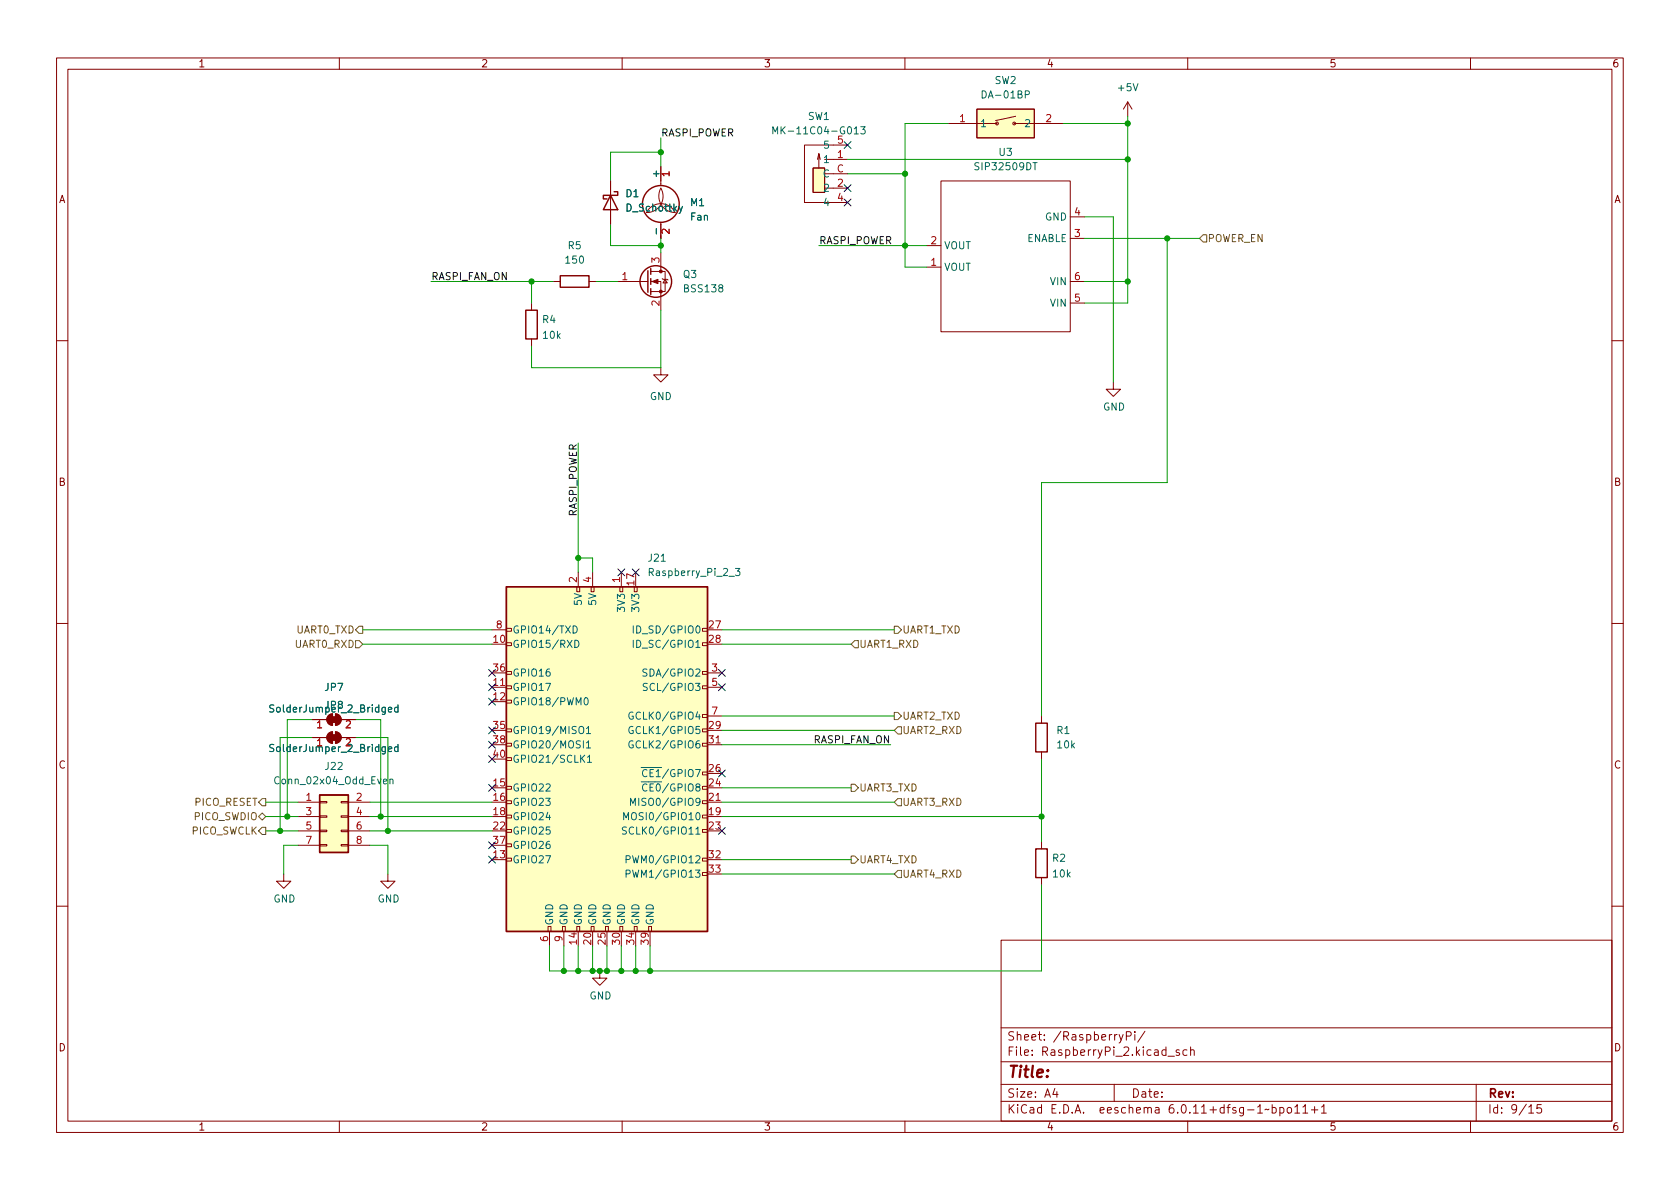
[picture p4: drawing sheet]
<svg xmlns="http://www.w3.org/2000/svg" width="297mm" height="210mm" viewBox="0 0 297 210" stroke-linecap="round" stroke-linejoin="round" font-family="sans-serif">
<g fill="none" stroke="#840000" stroke-width=".18">
<path d="M10 10.2h277v190.1h-277zM12 12.2h273v186.1h-273zM60 10.2v2M110 10.2v2M160 10.2v2M172.7 19.3h10.2v5.1h-10.2zM199.4 18l-.8 1.3M199.4 18v2.6M199.4 18l.8 1.3M210 10.2v2M260 10.2v2M107.9 32v7.6"/>
<path d="M116.8 29.5v3.3M116.8 39.3v2.9M116.8 33.3a2.87 2.87 0 0 1-2.5 4.3 2.84 2.84 0 0 1 2.5-1.6 2.84 2.84 0 0 1 2.6 1.6 2.92 2.92 0 0 1-2.6-4.3zM143.8 29.7h2v4.3h-2zM144.8 27.2l-.3 1M145 28.2l-.2-1v2.5M145.8 28.2h4.1M145.8 30.7h4.1M145.8 33.3h4.1M149.9 25.6h-7.7v10.2h7.7M166.4 32h22.8v26.7h-22.8zM167.6 21.8h8.7"/>
<path d="M179.3 21.8h8.7M179.6 20.6l-3.6 .7M189.2 38.3h2.6M94 53.6v1.3M94 59.9v1.3M97.8 49.8h1.3M104.1 49.8h1.3M109.2 49.8h5.4M115.1 49.8h1.7v5.1M115.1 48h2.5v3.6h-2.5M116.8 44.7v3.3M117.1 49.3l.1 .1h.8l.1 .1"/>
<path d="M117.6 49.4l.4 .6h-.8zM163.8 47.2h2.6M163.8 43.4h2.6M189.2 42.2h2.6M189.2 53.6h2.6M189.2 49.8h2.6M10 60.2h2M116.8 65v1.3h1.3l-1.3 1.3-1.2-1.3h1.2M196.8 67.6v1.2h1.3l-1.3 1.3-1.2-1.3h1.2M285 60.2h2M10 110.2h2M87 113.9h2.5"/>
<path d="M87 111.4h2.5M87 119h2.5M89.5 118.7h.9v.5h-.9zM89.5 113.7h.9v.5h-.9zM89.5 111.1h.9v.5h-.9zM102 103.8h.5v.8h-.5zM102.2 101.2v2.6M104.5 103.8h.5v.8h-.5zM104.8 101.2v2.6M109.6 103.8h.5v.8h-.5zM109.9 101.2v2.6M112.1 103.8h.5v.8h-.5z"/>
<path d="M112.4 101.2v2.6M124.2 118.7h.9v.5h-.9zM124.2 113.7h.9v.5h-.9zM124.2 111.1h.9v.5h-.9zM125.1 113.9h2.5M125.1 111.4h2.5M125.1 119h2.5M285 110.2h2M55.2 130.4h2.6M58.1 126.5l.7-.3v2.1a1.02 1.02 0 0 1-.9-.7 1.02 1.02 0 0 1 .2-1.1zM58.1 129.7l.7-.3v2a1.02 1.02 0 0 1-.9-.6 1.02 1.02 0 0 1 .2-1.1zM59.3 126.2a1.02 1.02 0 0 1 1 1 1.02 1.02 0 0 1-1 1.1z"/>
<path d="M59.3 129.4a1.02 1.02 0 0 1 1 1 1.02 1.02 0 0 1-1 1zM60.3 130.4h2.6M87 121.5h2.5M87 124.1h2.5M87 139.3h2.5M87 129.2h2.5M87 131.7h2.5M87 134.2h2.5M89.5 139.1h.9v.5h-.9zM89.5 134h.9v.5h-.9zM89.5 131.4h.9v.5h-.9zM89.5 128.9h.9v.5h-.9z"/>
<path d="M89.5 123.8h.9v.5h-.9zM89.5 121.3h.9v.5h-.9zM124.2 131.4h.9v.5h-.9zM124.2 128.9h.9v.5h-.9zM124.2 126.4h.9v.5h-.9zM124.2 121.3h.9v.5h-.9zM125.1 121.5h2.5M125.1 139.3h2.5M125.1 136.8h2.5M125.1 129.2h2.5M125.1 131.7h2.5M125.1 126.6h2.5"/>
<path d="M184.1 126.6v1.3M184.1 133v1.2M50.2 154.6v1.2h1.2l-1.2 1.3-1.3-1.3h1.3M52.7 141.9h3.8M52.7 144.4h3.8M52.7 146.9h3.8M52.7 149.5h3.8M56.5 149.3h1.3v.3h-1.3zM56.5 146.8h1.3v.3h-1.3zM56.5 144.3h1.3v.2h-1.3zM56.5 141.7h1.3v.3h-1.3zM60.3 149.3h1.3v.3h-1.3z"/>
<path d="M60.3 146.8h1.3v.3h-1.3zM60.3 144.3h1.3v.2h-1.3zM60.3 141.7h1.3v.3h-1.3zM61.6 141.9h3.8M61.6 144.4h3.8M61.6 146.9h3.8M61.6 149.5h3.8M68.6 154.6v1.2h1.2l-1.2 1.3-1.3-1.3h1.3M87 141.9h2.5M87 144.4h2.5M87 146.9h2.5M87 149.5h2.5"/>
<path d="M87 152h2.5M89.5 151.8h.9v.5h-.9zM89.5 149.2h.9v.5h-.9zM89.5 146.7h.9v.5h-.9zM89.5 144.1h.9v.5h-.9zM89.5 141.6h.9v.5h-.9zM124.2 154.3h.9v.5h-.9zM124.2 151.8h.9v.5h-.9zM124.2 146.7h.9v.5h-.9zM124.2 144.1h.9v.5h-.9zM124.2 141.6h.9v.5h-.9zM125.1 141.9h2.5"/>
<path d="M125.1 144.4h2.5M125.1 146.9h2.5M125.1 152h2.5M125.1 154.6h2.5M184.1 148.8v1.3M184.1 155.2v1.3M10 160.2h2M96.9 163.8h.5v.9h-.5zM97.2 164.7v2.6M99.4 163.8h.5v.9h-.5zM99.7 164.7v2.6M102 163.8h.5v.9h-.5z"/>
<path d="M102.2 164.7v2.6M104.5 163.8h.5v.9h-.5zM104.8 164.7v2.6M106 171.7v1.3h1.3l-1.3 1.2-1.2-1.2h1.2M107.1 163.8h.5v.9h-.5zM107.3 164.7v2.6M109.6 163.8h.5v.9h-.5zM109.9 164.7v2.6M112.1 163.8h.5v.9h-.5zM112.4 164.7v2.6M114.7 163.8h.5v.9h-.5zM114.9 164.7v2.6"/>
<path d="M177 166.3h108v32h-108zM285 160.2h2M60 198.3v2M110 198.3v2M160 198.3v2M177 194.8h108M177 191.8h108M177 187.8h108M177 181.8h108M182.5 186.5v.1M182.5 185.7v.1M184.6 183.8v.1"/>
<path d="M184.6 183v.1M197 191.8v3M199.1 183.2l.8-.1 .1-.2-.1-.3-.2-.2h-.6v1.5M200.6 182.4v.2M200.6 182.9v1M202.4 182.4l-1.3 1.9M204.3 195.9h.6v.9M204.9 196.2l-.5 .1a.29 .29 0 0 0-.2 .2 .29 .29 0 0 0 .2 .3h.5M209.9 185.7l-.5-.1-.3 .3v.4l.2 .3h.6M210 198.3v2M210.5 185.8l.2-.2 .4 .1v.9M210.5 185.1v1.5"/>
<path d="M228.9 196.8h.9M230.4 195.8l.4-.5v1.5M230.4 196.8h.8M231.9 196.3h1.1M232.4 195.7v1.1M233.6 195.8l.5-.5v1.5M233.6 196.8h.9M260 198.3v2M261 191.8v6.5M272.5 195.3h-.7l-.1 .7 .2-.1 .5 .1 .2 .2-.1 .5-.2 .1-.6-.1"/>
<circle cx="176.3" cy="21.8" r=".25"/>
<circle cx="179.3" cy="21.8" r=".25"/>
</g>
<g fill="#840000" stroke="#840000" stroke-width=".18">
<path d="M58.5 126.7h1.1v1.1h-1.1z"/>
<path d="M58.1 126.5l.7-.3v2.1a1.02 1.02 0 0 1-.9-.7 1.02 1.02 0 0 1 .2-1.1z"/>
<path d="M59.3 126.2a1.02 1.02 0 0 1 1 1 1.02 1.02 0 0 1-1 1.1z"/>
<path d="M115.3 49.8l1-.4v.8z"/>
<path d="M58.5 129.9h1.1v1h-1.1z"/>
<path d="M58.1 129.7l.7-.3v2a1.02 1.02 0 0 1-.9-.6 1.02 1.02 0 0 1 .2-1.1z"/>
<path d="M59.3 129.4a1.02 1.02 0 0 1 1 1 1.02 1.02 0 0 1-1 1z"/>
<circle cx="116.8" cy="51.6" r=".25"/>
<circle cx="116.8" cy="48" r=".25"/>
</g>
<path d="M118.3 30.7h-1.3l.4 .4M118.3 40.5v.8l-.9-.8-.4 .3 .2 .5M56.2 127.8l.3-.4v1.3M56.2 131l.3-.4v1.3M61.2 127.6l.5-.2 .3 .4-.8 .9h.8M61.2 130.7l.5-.1 .3 .4-.8 .9h.8M88.5 121.2h.7M126.6 131.4h.7M126.6 141.5h.7" fill="none" stroke="#a90000" stroke-width=".18"/>
<g fill="none" stroke="#006464" stroke-width=".18">
<path d="M181.3 16.7h.6l.1-.2-.1-.3-.6-.1v1.2M200.4 14.8l.4 1.3 .4-1.3M120.1 36.5l.3 .8M120.7 36.5l-.5 1.1-.1 .2M150 22.5l.1-.1a.68 .68 0 0 1 .5 .6 .68 .68 0 0 1-.5 .7l-.1-.1-.2-.4zM151 22.8l.4-.4v1.3M151 23.7h.8M152.2 22.4h.8l-.4 .5 .3 .1v.6l-.2 .1-.5-.1M182.6 28.8h.8M183 28.8v1.2M116 40.4v1M127.3 50.9l-.2-.2v-.2l.2-.1h.4l.1 .2-.1 .2-.5 .2-.1 .1v.4l.2 .1h.3l.2-.2v-.3l-.2-.2"/>
<path d="M116.9 99.2h.7M101.3 110.7a.64 .64 0 0 1 .8 .6 .64 .64 0 0 1-.8 .6zM101.6 113.2a.64 .64 0 0 1 .8 .7 .64 .64 0 0 1-.8 .6zM123 113.6l.4-.4v1.3M123 118.4l.5-.1 .3 .4-.8 .9h.8M123 114.5h.8M123.2 110.8l.1-.1a.68 .68 0 0 1 .5 .6 .68 .68 0 0 1-.5 .6l-.1-.1-.2-.3zM128.9 101.9h1M130 100.5h.8l-.4 .5 .4 .1v.6l-.2 .1-.6-.1M67.8 138.2l.6-.1-.1-.3h-.3l-.2 .2 .1 .6h.4M68.1 125.1v1l-.2 .2h-.3M68.1 125.1h-.3l-.3 .2 .1 .6h.5"/>
<path d="M68.1 132.1v1l-.2 .2h-.3M68.1 132.1h-.3l-.3 .2 .1 .5h.5M68.7 125.5l.6-.1-.1-.3h-.3l-.2 .2v.6h.5M68.7 132.5l.6-.1-.1-.3h-.3l-.2 .1v.6h.5M68.9 137.9l.2-.1h.3l.1 .8M68.9 137.8v.8M70.4 125.1h-.4l-.2 .2 .1 .6h.5M70.4 132.1h-.4l-.2 .2 .1 .5h.5M70.4 124.6v1.3M70.4 131.6v1.3M102.8 134.1l.6 .7M103.4 133.5l-.7 .8"/>
<path d="M103.4 123.4h.2a.68 .68 0 0 1 .4 .6 .68 .68 0 0 1-.4 .6 .84 .84 0 0 1-.2-1.2zM103.7 128.8l.4-.3v1.2M103.7 131.4l.4-.4v1.3M103.7 129.7h.7M103.7 132.3h.7M103.9 133.9l.3-.4v1.3M103.9 134.8h.7M113.4 135.7h3.6M123 120.8h.8l-.5 .5 .4 .1v.6l-.2 .1-.5-.1M123.3 125.9l-.3 .9h.8M123.6 131l-.3 .1a.85 .85 0 0 0 0 1.2l.4-.2 .1-.4-.3-.2h-.2l-.3 .2M123.6 126.3v.9"/>
<path d="M123.7 128.5h-.6l-.1 .6 .2-.2 .4 .1 .2 .2-.1 .4-.2 .1-.5-.1M121.8 147.5h.8M123 153.9h.8l-.5 .4 .4 .2v.5l-.2 .1-.5-.1M123 146.6l.4-.4v1.3M123 151.4l.5-.1 .3 .4-.8 .9h.8M123 147.5h.8M123.2 143.8l.1-.1a.68 .68 0 0 1 .5 .6 .68 .68 0 0 1-.5 .7l-.1-.2-.2-.3zM123.8 141.7l-.3 .2h-.2l-.3-.2 .2-.5h.3l.2 .1a.84 .84 0 0 1-.3 1.1h-.2"/>
</g>
<g fill="#ffffc2" stroke="#ffffc2" stroke-width=".18">
<path d="M143.8 29.7h2v4.3h-2z"/>
<path d="M172.7 19.3h10.2v5.1h-10.2z"/>
<path d="M56.5 140.6h5.1v10.1h-5.1z"/>
<path d="M89.5 103.8h35.6v60.9h-35.6z"/>
</g>
<g fill="none" stroke="#840000" stroke-width=".25">
<path d="M107.9 34.5l1.3 2.6h-2.5zM108.6 33.9h.6v.6h-2.5v.7h.6M93 54.9h2v5h-2zM99.1 48.8h5v2h-5zM114.6 47.9v3.8M115.1 47.5v1M115.1 49.3v1M115.1 51v1.1M89.5 103.8h35.6v60.9h-35.6zM183.1 127.9h2.1v5.1h-2.1zM56.5 140.6h5.1v10.1h-5.1zM183.1 150.1h2.1v5.1h-2.1z"/>
<circle cx="116.8" cy="36.1" r="3.3"/>
<circle cx="116" cy="49.8" r="2.79"/>
</g>
<g fill="none" stroke="#725600" stroke-width=".18">
<path d="M212.7 41.5h.7v1.3h-.7l-.6-.6zM62.9 113.3h.6l.6 .6-.6 .6h-.6zM63.5 110.7h.6v1.3h-.6l-.6-.6zM151.1 113.3h.7v1.2h-.7l-.6-.6zM158.1 110.7h.6l.7 .7-.7 .6h-.6zM150.5 138.7h.6l.7 .6-.7 .6h-.6zM158.1 126h.6l.7 .6-.7 .6h-.6zM158.7 128.5h.7v1.3h-.7l-.6-.6zM46.4 143.8l.6 .6-.6 .6-.7-.6zM46.4 141.2h.6v1.3h-.6l-.7-.6zM46.4 146.3h.6v1.3h-.6l-.7-.7zM150.5 151.4h.6l.7 .6-.7 .6h-.6z"/>
<path d="M158.7 153.9h.7v1.3h-.7l-.6-.6zM158.7 141.2h.7v1.3h-.7l-.6-.6z"/>
</g>
<g fill="none" stroke="#009600" stroke-width=".18">
<path d="M107.9 39.6v3.8h8.9M116.8 24.4v5.1M116.8 26.9h-8.9v5.1M149.9 28.2h49.5M149.9 30.7h10.1M167.6 21.8h-7.6v25.4h3.8M188 21.8h11.4M191.8 38.3h5v29.3M199.4 20.6v33h-7.6M76.2 49.8h21.6M94 49.8v3.8M105.4 49.8h3.8"/>
<path d="M116.8 54.9v10.1h-22.8v-3.8M116.8 42.2v2.5M144.8 43.4h19M191.8 49.8h7.6M191.8 42.2h20.3M206.4 42.2v43.1h-22.3v41.3M102.2 78.4v22.8M102.2 98.7h2.6v2.5M64.1 113.9h22.9M64.1 111.4h22.9M127.6 113.9h22.9M127.6 111.4h30.5"/>
<path d="M55.2 127.2h-4.4v17.2M55.2 130.4h-5.7v16.5M62.9 130.4h5.7v16.5M62.9 127.2h4.4v17.2M127.6 129.2h30.5M127.6 126.6h30.5M127.6 131.7h29.9M127.6 139.3h22.9M184.1 134.2v14.6M47 144.4h5.7M47 146.9h5.7M47 141.9h5.7"/>
<path d="M52.7 149.5h-2.5v5.1M65.4 144.4h21.6M65.4 146.9h21.6M65.4 149.5h3.2v5.1M65.4 141.9h21.6M127.6 144.4h56.5M127.6 141.9h30.5M127.6 152h22.9M127.6 154.6h30.5M184.1 156.5v15.2h-86.9v-4.4M99.7 167.3v4.4M102.2 167.3v4.4"/>
<path d="M104.8 167.3v4.4M107.3 167.3v4.4M109.9 167.3v4.4M112.4 167.3v4.4M114.9 167.3v4.4"/>
</g>
<g fill="none" stroke="#000084" stroke-width=".18">
<path d="M149.3 35.2l1.2 1.2M149.3 32.7l1.2 1.2M149.3 25l1.2 1.3M150.5 35.2l-1.2 1.2M150.5 32.7l-1.2 1.2M150.5 25l-1.2 1.3M86.4 118.4l1.2 1.2M87.6 118.4l-1.2 1.2M109.2 100.6l1.3 1.2M110.5 100.6l-1.3 1.2M111.8 100.6l1.2 1.2M113 100.6l-1.2 1.2"/>
<path d="M127 118.4l1.2 1.2M128.2 118.4l-1.2 1.2M86.4 133.6l1.2 1.2M86.4 131.1l1.2 1.2M86.4 138.7l1.2 1.2M86.4 128.5l1.2 1.3M86.4 123.5l1.2 1.2M86.4 120.9l1.2 1.2M87.6 133.6l-1.2 1.2M87.6 131.1l-1.2 1.2M87.6 138.7l-1.2 1.2M87.6 128.5l-1.2 1.3"/>
<path d="M87.6 123.5l-1.2 1.2M87.6 120.9l-1.2 1.2M127 120.9l1.2 1.2M127 136.2l1.2 1.2M128.2 120.9l-1.2 1.2M128.2 136.2l-1.2 1.2M86.4 148.9l1.2 1.2M86.4 151.4l1.2 1.2M87.6 148.9l-1.2 1.2M87.6 151.4l-1.2 1.2M127 146.3l1.2 1.2M128.2 146.3l-1.2 1.2"/>
</g>
<g fill="#009600" stroke="#009600" stroke-width=".18">
<circle cx="102.2" cy="98.7" r=".46"/>
<circle cx="206.4" cy="42.2" r=".46"/>
<circle cx="199.4" cy="21.8" r=".46"/>
<circle cx="199.4" cy="28.2" r=".46"/>
<circle cx="160" cy="43.4" r=".46"/>
<circle cx="199.4" cy="49.8" r=".46"/>
<circle cx="160" cy="30.7" r=".46"/>
<circle cx="106" cy="171.7" r=".46"/>
<circle cx="104.8" cy="171.7" r=".46"/>
<circle cx="102.2" cy="171.7" r=".46"/>
<circle cx="114.9" cy="171.7" r=".46"/>
<circle cx="109.9" cy="171.7" r=".46"/>
<circle cx="112.4" cy="171.7" r=".46"/>
<circle cx="99.7" cy="171.7" r=".46"/>
<circle cx="107.3" cy="171.7" r=".46"/>
<circle cx="184.1" cy="144.4" r=".46"/>
<circle cx="116.8" cy="26.9" r=".46"/>
<circle cx="94" cy="49.8" r=".46"/>
<circle cx="116.8" cy="43.4" r=".46"/>
<circle cx="50.8" cy="144.4" r=".46"/>
<circle cx="67.3" cy="144.4" r=".46"/>
<circle cx="68.6" cy="146.9" r=".46"/>
<circle cx="49.5" cy="146.9" r=".46"/>
</g>
<text font-size="2.8" fill="#840000" x="178" y="191.2">Title:</text>
<g font-size="2.1" fill="#840000">
<text x="178" y="184.5">Sheet:</text>
<text x="186.2" y="184.5">/RaspberryPi/</text>
<text x="178" y="187.2">File:</text>
<text x="184.4" y="187.2">RaspberryPi_2.kicad_sch</text>
<text x="178" y="197.4">KiCad</text>
<text x="178" y="194.6">Size:</text>
<text x="184.7" y="194.6">A4</text>
<text x="185.7" y="197.4">E.D.A.</text>
<text x="194.6" y="197.4">eeschema</text>
<text x="200" y="194.6">Date:</text>
<text x="207" y="197.4">6.0.11+dfsg-1~bpo11+1</text>
<text x="263" y="194.6">Rev:</text>
<text x="263" y="197.4">Id:</text>
<text x="267.1" y="197.4">9/15</text>
</g>
<g font-size="1.8" fill="#840000">
<text x="35" y="12.3">1</text>
<text x="85" y="12.3">2</text>
<text x="135" y="12.3">3</text>
<text x="185" y="12.3">4</text>
<text x="235" y="12.3">5</text>
<text x="285" y="12.3">6</text>
<text x="10.4" y="36.3">A</text>
<text x="285.4" y="36.3">A</text>
<text x="10.3" y="86.3">B</text>
<text x="285.3" y="86.3">B</text>
<text x="47.4" y="126.4">SolderJumper_2_Bridged</text>
<text x="10.3" y="136.3">C</text>
<text x="285.3" y="136.3">C</text>
<text x="10.3" y="186.3">D</text>
<text x="285.3" y="186.3">D</text>
<text x="35" y="200.3">1</text>
<text x="85" y="200.3">2</text>
<text x="135" y="200.3">3</text>
<text x="185" y="200.3">4</text>
<text x="235" y="200.3">5</text>
<text x="285" y="200.3">6</text>
</g>
<g font-size="1.8" fill="#006464">
<text x="173.3" y="17.8">DA-01BP</text>
<text x="175.8" y="15.2">SW2</text>
<text x="197.4" y="16.5">+5V</text>
<text x="142.8" y="21.6">SW1</text>
<text x="173.2" y="22.9">1</text>
<text x="181" y="22.9">2</text>
<text x="136.3" y="24.1">MK-11C04-G013</text>
<text x="145.5" y="29.2">1</text>
<text x="145.5" y="26.7">5</text>
<text x="176.5" y="27.9">U3</text>
<text x="110.5" y="35.2">D1</text>
<text x="116.6" y="31.6" transform="rotate(-90 116.6 31.6)">+</text>
<text x="145.4" y="31.8">C</text>
<text x="145.5" y="34.3">2</text>
<text x="172" y="30.5">SIP32509DT</text>
<text x="110.5" y="37.8">D_Schottky</text>
<text x="121.9" y="36.8">M1</text>
<text x="121.9" y="39.4">Fan</text>
<text x="145.5" y="36.8">4</text>
<text x="184.7" y="39.4">GND</text>
<text x="99.7" y="47">150</text>
<text x="100.3" y="44.5">R5</text>
<text x="166.9" y="44.5">VOUT</text>
<text x="181.6" y="43.2">ENABLE</text>
<text x="120.7" y="49.5">Q3</text>
<text x="120.7" y="52.1">BSS138</text>
<text x="166.9" y="48.3">VOUT</text>
<text x="185.5" y="50.8">VIN</text>
<text x="95.8" y="57.5">R4</text>
<text x="185.5" y="54.6">VIN</text>
<text x="95.8" y="60.3">10k</text>
<text x="114.8" y="71.1">GND</text>
<text x="195" y="73">GND</text>
<text x="114.4" y="99.7">J21</text>
<text x="103.3" y="107.2" transform="rotate(-90 103.3 107.2)">5V</text>
<text x="105.8" y="107.2" transform="rotate(-90 105.8 107.2)">5V</text>
<text x="114.4" y="102.2">Raspberry_Pi_2_3</text>
<text x="90.6" y="112.4">GPIO14/TXD</text>
<text x="110.9" y="108.4" transform="rotate(-90 110.9 108.4)">3V3</text>
<text x="111.6" y="112.4">ID_SD/GPIO0</text>
<text x="113.4" y="108.4" transform="rotate(-90 113.4 108.4)">3V3</text>
<text x="90.6" y="114.9">GPIO15/RXD</text>
<text x="111.6" y="114.9">ID_SC/GPIO1</text>
<text x="57.3" y="122.6">JP7</text>
<text x="57.3" y="125.7">JP8</text>
<text x="90.6" y="122.6">GPIO17</text>
<text x="90.6" y="125.1">GPIO18/PWM0</text>
<text x="90.6" y="120">GPIO16</text>
<text x="113.3" y="120">SDA/GPIO2</text>
<text x="113.4" y="122.6">SCL/GPIO3</text>
<text x="90.6" y="130.2">GPIO19/MISO1</text>
<text x="110.9" y="130.2">GCLK1/GPIO5</text>
<text x="110.9" y="127.6">GCLK0/GPIO4</text>
<text x="186.7" y="130.2">R1</text>
<text x="47.4" y="133.4">SolderJumper_2_Bridged</text>
<text x="57.3" y="136.5">J22</text>
<text x="60.9" y="132.7">2</text>
<text x="90.6" y="132.7">GPIO20/MOSI1</text>
<text x="90.6" y="135.3">GPIO21/SCLK1</text>
<text x="110.9" y="132.7">GCLK2/GPIO6</text>
<text x="113.3" y="137.8">~{CE1}/GPIO7</text>
<text x="186.7" y="132.7">10k</text>
<text x="48.2" y="139.1">Conn_02x04_Odd_Even</text>
<text x="90.6" y="140.3">GPIO22</text>
<text x="90.6" y="142.9">GPIO23</text>
<text x="111.1" y="142.9">MISO0/GPIO9</text>
<text x="113.3" y="140.3">~{CE0}/GPIO8</text>
<text x="90.6" y="145.4">GPIO24</text>
<text x="90.6" y="148">GPIO25</text>
<text x="109.7" y="148">SCLK0/GPIO11</text>
<text x="109.9" y="145.4">MOSI0/GPIO10</text>
<text x="90.6" y="153">GPIO27</text>
<text x="90.6" y="150.5">GPIO26</text>
<text x="110.3" y="153">PWM0/GPIO12</text>
<text x="110.3" y="155.6">PWM1/GPIO13</text>
<text x="185.9" y="152.8">R2</text>
<text x="185.9" y="155.5">10k</text>
<text x="48.3" y="160">GND</text>
<text x="66.7" y="160">GND</text>
<text x="98.2" y="163.7" transform="rotate(-90 98.2 163.7)">GND</text>
<text x="100.7" y="163.7" transform="rotate(-90 100.7 163.7)">GND</text>
<text x="103.3" y="163.7" transform="rotate(-90 103.3 163.7)">GND</text>
<text x="105.8" y="163.7" transform="rotate(-90 105.8 163.7)">GND</text>
<text x="108.3" y="163.7" transform="rotate(-90 108.3 163.7)">GND</text>
<text x="110.9" y="163.7" transform="rotate(-90 110.9 163.7)">GND</text>
<text x="113.4" y="163.7" transform="rotate(-90 113.4 163.7)">GND</text>
<text x="116" y="163.7" transform="rotate(-90 116 163.7)">GND</text>
<text x="104.2" y="177.1">GND</text>
</g>
<g font-size="1.8" fill="#a90000">
<text x="169.5" y="21.6">1</text>
<text x="184.7" y="21.6">2</text>
<text x="147.9" y="27.9">1</text>
<text x="147.9" y="25.4">5</text>
<text x="119.1" y="31.4" transform="rotate(-90 119.1 31.4)">1</text>
<text x="147.9" y="30.5">C</text>
<text x="147.9" y="33">2</text>
<text x="147.9" y="35.6">4</text>
<text x="189.8" y="41.9">3</text>
<text x="189.8" y="38.1">4</text>
<text x="116.6" y="46.6" transform="rotate(-90 116.6 46.6)">3</text>
<text x="164.4" y="47">1</text>
<text x="164.4" y="43.2">2</text>
<text x="109.8" y="49.5">1</text>
<text x="189.8" y="53.3">5</text>
<text x="189.8" y="49.5">6</text>
<text x="116.6" y="54.3" transform="rotate(-90 116.6 54.3)">2</text>
<text x="102" y="103.2" transform="rotate(-90 102 103.2)">2</text>
<text x="104.5" y="103.2" transform="rotate(-90 104.5 103.2)">4</text>
<text x="109.6" y="103.2" transform="rotate(-90 109.6 103.2)">1</text>
<text x="112.1" y="103.8" transform="rotate(-90 112.1 103.8)">17</text>
<text x="87" y="113.7">10</text>
<text x="87.6" y="111.1">8</text>
<text x="125.1" y="111.1">27</text>
<text x="125.1" y="113.7">28</text>
<text x="87" y="118.7">36</text>
<text x="125.7" y="118.7">3</text>
<text x="87" y="121.3">11</text>
<text x="87" y="123.8">12</text>
<text x="125.7" y="121.3">5</text>
<text x="55.8" y="129.5">1</text>
<text x="87" y="128.9">35</text>
<text x="87" y="131.4">38</text>
<text x="125.1" y="128.9">29</text>
<text x="125.1" y="131.4">31</text>
<text x="125.7" y="126.4">7</text>
<text x="55.8" y="132.7">1</text>
<text x="87" y="134">40</text>
<text x="125.1" y="136.5">26</text>
<text x="53.9" y="141.6">1</text>
<text x="62.8" y="141.6">2</text>
<text x="87" y="139.1">15</text>
<text x="87" y="141.6">16</text>
<text x="125.1" y="141.6">21</text>
<text x="125.1" y="139.1">24</text>
<text x="53.9" y="144.1">3</text>
<text x="53.9" y="146.7">5</text>
<text x="53.9" y="149.2">7</text>
<text x="62.8" y="144.1">4</text>
<text x="62.8" y="146.7">6</text>
<text x="62.8" y="149.2">8</text>
<text x="87" y="144.1">18</text>
<text x="87" y="146.7">22</text>
<text x="87" y="149.2">37</text>
<text x="125.1" y="144.1">19</text>
<text x="125.1" y="146.7">23</text>
<text x="87" y="151.8">13</text>
<text x="125.1" y="151.8">32</text>
<text x="125.1" y="154.3">33</text>
<text x="96.9" y="166.7" transform="rotate(-90 96.9 166.7)">6</text>
<text x="99.4" y="166.7" transform="rotate(-90 99.4 166.7)">9</text>
<text x="102" y="167.3" transform="rotate(-90 102 167.3)">14</text>
<text x="104.5" y="167.3" transform="rotate(-90 104.5 167.3)">20</text>
<text x="107.1" y="167.3" transform="rotate(-90 107.1 167.3)">25</text>
<text x="109.6" y="167.3" transform="rotate(-90 109.6 167.3)">30</text>
<text x="112.1" y="167.3" transform="rotate(-90 112.1 167.3)">34</text>
<text x="114.7" y="167.3" transform="rotate(-90 114.7 167.3)">39</text>
</g>
<g font-size="1.8" fill="#0f0f0f">
<text x="116.8" y="24.1">RASPI_POWER</text>
<text x="144.8" y="43.2">RASPI_POWER</text>
<text x="76.2" y="49.5">RASPI_FAN_ON</text>
<text x="102" y="91.4" transform="rotate(-90 102 91.4)">RASPI_POWER</text>
<text x="143.8" y="131.4">RASPI_FAN_ON</text>
</g>
<g font-size="1.8" fill="#725600">
<text x="213.5" y="43.2">POWER_EN</text>
<text x="52.3" y="112.4">UART0_TXD</text>
<text x="159.5" y="112.4">UART1_TXD</text>
<text x="52" y="114.9">UART0_RXD</text>
<text x="151.9" y="114.9">UART1_RXD</text>
<text x="159.5" y="130.2">UART2_RXD</text>
<text x="159.5" y="127.6">UART2_TXD</text>
<text x="34.3" y="142.9">PICO_RESET</text>
<text x="151.9" y="140.3">UART3_TXD</text>
<text x="159.5" y="142.9">UART3_RXD</text>
<text x="33.8" y="148">PICO_SWCLK</text>
<text x="34.2" y="145.4">PICO_SWDIO</text>
<text x="151.9" y="153">UART4_TXD</text>
<text x="159.5" y="155.6">UART4_RXD</text>
</g>
</svg>
